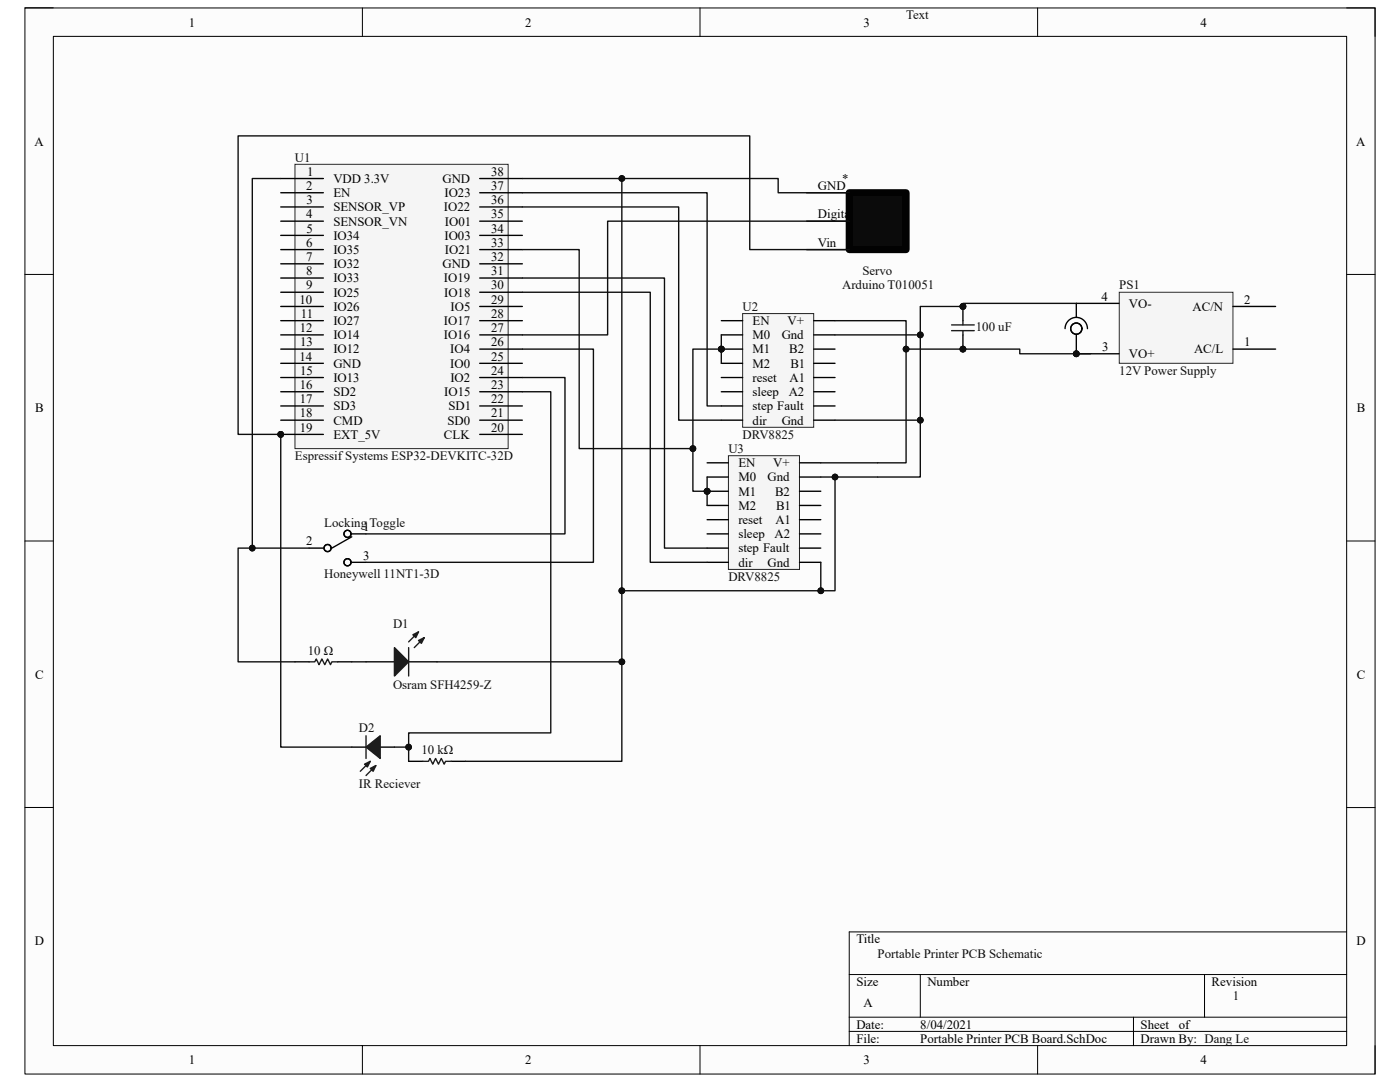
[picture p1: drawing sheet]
<svg xmlns="http://www.w3.org/2000/svg" width="279mm" height="216mm" viewBox="0 0 279 216" stroke-linecap="round" stroke-linejoin="round" font-family="sans-serif">
<path d="M5 1.6h269.4v212.7h-269.4z" fill="#fcfcfc"/>
<path d="M5 1.6h269.4v212.7h-269.4z" fill="none" stroke="#000" stroke-width=".2"/>
<path d="M10.6 7.3h258.2v201.3h-258.2z" fill="#fcfcfc"/>
<g fill="none" stroke="#000" stroke-width=".2">
<path d="M5 1.6h5.6M10.6 7.3h258.2v201.3h-258.2zM72.3 1.6v5.7M139.7 1.6v5.7M207.1 1.6v5.7M268.8 1.6h5.6v5.7M5 54.8h5.6M268.8 54.8h5.6M5 107.9h5.6M268.8 107.9h5.6M5 161.1h5.6M268.8 161.1h5.6"/>
<path d="M169.5 194.5h99.3M183.7 194.5v8.5M240.4 194.5v8.5M268.8 185.9h-99.3v22.7M72.3 208.6v5.7M139.7 208.6v5.7M169.5 203h99.3M169.5 205.8h99.3M207.1 208.6v5.7M226.2 203v5.6M274.4 208.6v5.7"/>
</g>
<circle cx="56" cy="86.7" r=".57" fill="#0e0e0e"/>
<circle cx="56" cy="86.7" r=".57" fill="none" stroke="#0e0e0e" stroke-width=".2"/>
<path d="M58.9 32.8h42.5v56.7h-42.5z" fill="#f5f5f5"/>
<path d="M58.9 32.8h42.5v56.7h-42.5z" fill="none" stroke="#262626" stroke-width=".2"/>
<g fill="none" stroke="#000" stroke-width=".28">
<path d="M56 35.6h8.5M56 38.5h8.5M56 41.3h8.5M56 44.1h8.5M56 47h8.5M56 49.8h8.5M56 52.6h8.5M56 55.5h8.5M56 58.3h8.5M56 61.2h8.5M56 64h8.5M56 66.8h8.5"/>
<path d="M56 69.7h8.5M56 72.5h8.5M56 75.3h8.5M56 78.2h8.5M56 81h8.5M56 83.8h8.5M56 86.7h8.5"/>
</g>
<circle cx="56" cy="86.7" r=".57" fill="#0e0e0e"/>
<circle cx="56" cy="86.7" r=".57" fill="none" stroke="#0e0e0e" stroke-width=".2"/>
<g fill="none" stroke="#000" stroke-width=".28">
<path d="M95.7 38.5h8.5M95.7 35.6h8.5M95.7 58.3h8.5M95.7 55.5h8.5M95.7 52.6h8.5M95.7 49.8h8.5M95.7 47h8.5M95.7 44.1h8.5M95.7 41.3h8.5M95.7 78.2h8.5M95.7 75.3h8.5M95.7 72.5h8.5"/>
<path d="M95.7 69.7h8.5M95.7 66.8h8.5M95.7 64h8.5M95.7 61.2h8.5M95.7 86.7h8.5M95.7 83.8h8.5M95.7 81h8.5M61.7 109.4h2.8M70.2 106.5h2.8M70.2 112.2h2.8M70.2 107.1l-4 2.3M73 132.1h5.7"/>
<path d="M81.6 132.1h5.6"/>
<circle cx="65.4" cy="109.4" r=".71"/>
<circle cx="69.4" cy="106.5" r=".71"/>
<circle cx="69.4" cy="112.2" r=".71"/>
</g>
<path d="M78.7 129.2l2.9 2.9-2.9 2.8z" fill="#1c1c1c"/>
<path d="M78.7 129.2l2.9 2.9-2.9 2.8zM83.5 126.1l-1.9 2M84.7 127.2l-2 2" fill="none" stroke="#1c1c1c" stroke-width=".28"/>
<path d="M83.5 127.8l1.2-.6-.6 1.2z" fill="#1c1c1c"/>
<path d="M83.5 127.8l1.2-.6-.6 1.2z" fill="none" stroke="#1c1c1c" stroke-width=".28"/>
<path d="M82.4 126.7l1.1-.6-.5 1.1z" fill="#1c1c1c"/>
<path d="M61.7 132.1h1.1l.3-.6 .6 1.1 .5-1.1 .6 1.1 .6-1.1 .6 1.1 .2-.5h1.2M81.6 129.2v5.7M82.4 126.7l1.1-.6-.5 1.1zM84.4 151.9h1.1l.3-.6 .6 1.2 .5-1.2 .6 1.2 .6-1.2 .5 1.2 .3-.6h1.2" fill="none" stroke="#1c1c1c" stroke-width=".28"/>
<path d="M58.9 132.1h2.8M67.4 132.1h2.8M81.6 151.9h2.8M90.1 151.9h2.8" fill="none" stroke="#000" stroke-width=".28"/>
<path d="M169.5 38.5h11.3v11.3h-11.3z" fill="#0b0b0b"/>
<path d="M169.5 38.5h11.3v11.3h-11.3z" fill="none" stroke="#000" stroke-width="1.4"/>
<path d="M161 38.5h8.5M161 44.1h8.5M161 49.8h8.5" fill="none" stroke="#000" stroke-width=".28"/>
<circle cx="144" cy="69.7" r=".57" fill="#0e0e0e"/>
<circle cx="144" cy="69.7" r=".57" fill="none" stroke="#0e0e0e" stroke-width=".2"/>
<path d="M148.2 62.6h14.2v22.7h-14.2z" fill="#f5f5f5"/>
<path d="M148.2 62.6h14.2v22.7h-14.2z" fill="none" stroke="#262626" stroke-width=".2"/>
<path d="M144 64h4.2M144 66.8h4.2M144 69.7h4.2" fill="none" stroke="#000" stroke-width=".28"/>
<circle cx="144" cy="69.7" r=".57" fill="#0e0e0e"/>
<circle cx="144" cy="69.7" r=".57" fill="none" stroke="#0e0e0e" stroke-width=".2"/>
<g fill="none" stroke="#000" stroke-width=".28">
<path d="M144 72.5h4.2M144 75.3h4.2M144 78.2h4.2M162.4 72.5h4.2M162.4 75.3h4.2M162.4 78.2h4.2M162.4 69.7h4.2M162.4 66.8h4.2M162.4 64h4.2M144 81h4.2M144 83.8h4.2M162.4 81h4.2"/>
<path d="M162.4 83.8h4.2"/>
</g>
<circle cx="141.1" cy="98" r=".57" fill="#0e0e0e"/>
<circle cx="141.1" cy="98" r=".57" fill="none" stroke="#0e0e0e" stroke-width=".2"/>
<path d="M145.4 90.9h14.2v22.7h-14.2z" fill="#f5f5f5"/>
<path d="M145.4 90.9h14.2v22.7h-14.2z" fill="none" stroke="#262626" stroke-width=".2"/>
<path d="M141.1 92.4h4.3M141.1 95.2h4.3M141.1 98h4.3" fill="none" stroke="#000" stroke-width=".28"/>
<circle cx="141.1" cy="98" r=".57" fill="#0e0e0e"/>
<circle cx="141.1" cy="98" r=".57" fill="none" stroke="#0e0e0e" stroke-width=".2"/>
<g fill="none" stroke="#000" stroke-width=".28">
<path d="M159.6 98h4.2M159.6 95.2h4.2M159.6 92.4h4.2M141.1 100.9h4.3M141.1 103.7h4.3M141.1 106.5h4.3M141.1 109.4h4.3M141.1 112.2h4.3M159.6 100.9h4.2M159.6 103.7h4.2M159.6 106.5h4.2M159.6 109.4h4.2"/>
<path d="M159.6 112.2h4.2"/>
</g>
<circle cx="192.2" cy="69.7" r=".57" fill="#0e0e0e"/>
<circle cx="192.2" cy="69.7" r=".57" fill="none" stroke="#0e0e0e" stroke-width=".2"/>
<circle cx="192.2" cy="61.2" r=".57" fill="#0e0e0e"/>
<circle cx="192.2" cy="61.2" r=".57" fill="none" stroke="#0e0e0e" stroke-width=".2"/>
<path d="M192.2 66.8v2.9" fill="none" stroke="#000" stroke-width=".28"/>
<circle cx="192.2" cy="69.7" r=".57" fill="#0e0e0e"/>
<circle cx="192.2" cy="69.7" r=".57" fill="none" stroke="#0e0e0e" stroke-width=".2"/>
<path d="M192.2 61.2v2.8" fill="none" stroke="#000" stroke-width=".28"/>
<circle cx="192.2" cy="61.2" r=".57" fill="#0e0e0e"/>
<circle cx="192.2" cy="61.2" r=".57" fill="none" stroke="#0e0e0e" stroke-width=".2"/>
<path d="M189.9 64.8h4.5M189.9 66h4.5M192.2 64v.8M192.2 66v.8" fill="none" stroke="#1c1c1c" stroke-width=".28"/>
<circle cx="214.8" cy="70.6" r=".57" fill="#0e0e0e"/>
<circle cx="214.8" cy="70.6" r=".57" fill="none" stroke="#0e0e0e" stroke-width=".2"/>
<path d="M223.4 58.3h22.7v14.2h-22.7z" fill="#f5f5f5"/>
<path d="M223.4 58.3h22.7v14.2h-22.7z" fill="none" stroke="#262626" stroke-width=".2"/>
<path d="M214.8 70.6h8.5M246.1 69.7h8.5M246.1 61.2h8.5" fill="none" stroke="#000" stroke-width=".28"/>
<circle cx="214.8" cy="70.6" r=".57" fill="#0e0e0e"/>
<circle cx="214.8" cy="70.6" r=".57" fill="none" stroke="#0e0e0e" stroke-width=".2"/>
<g fill="none" stroke="#000" stroke-width=".28">
<path d="M212.6 65.6a2.23 2.23 0 0 1 2.2-2.3 2.23 2.23 0 0 1 2.2 2.3M214.8 66.7v3.9M223.3 60.5h-8.5v2.8M70.2 149.1h2.8M75.9 149.1h2.8"/>
<circle cx="214.8" cy="65.6" r="1.12"/>
</g>
<path d="M73 149.1l2.9-2.3v4.5z" fill="#1c1c1c"/>
<path d="M73 149.1l2.9-2.3v4.5zM73.9 151.9l-2 2M75 152.8l-2 1.9" fill="none" stroke="#1c1c1c" stroke-width=".28"/>
<path d="M72.7 152.5l1.2-.6-.6 1.1z" fill="#1c1c1c"/>
<path d="M72.7 152.5l1.2-.6-.6 1.1z" fill="none" stroke="#1c1c1c" stroke-width=".28"/>
<path d="M73.9 153.3l1.1-.5-.5 1.1z" fill="#1c1c1c"/>
<path d="M73 146.8v4.5M73.9 153.3l1.1-.5-.5 1.1z" fill="none" stroke="#1c1c1c" stroke-width=".28"/>
<path d="M56 35.6h-5.6v73.8h11.3M104.2 75.3h8.6v31.2h-39.8M104.2 69.7h14.2v42.5h-45.4" fill="none" stroke="#0e0e0e" stroke-width=".28"/>
<circle cx="50.4" cy="109.4" r=".57" fill="#0e0e0e"/>
<circle cx="50.4" cy="109.4" r=".57" fill="none" stroke="#0e0e0e" stroke-width=".2"/>
<path d="M50.4 109.4h-2.9v22.7h11.4M70.2 132.1h2.8" fill="none" stroke="#0e0e0e" stroke-width=".28"/>
<circle cx="50.4" cy="109.4" r=".57" fill="#0e0e0e"/>
<circle cx="50.4" cy="109.4" r=".57" fill="none" stroke="#0e0e0e" stroke-width=".2"/>
<path d="M104.2 35.6h19.9v96.5h-36.9" fill="none" stroke="#0e0e0e" stroke-width=".28"/>
<circle cx="124.1" cy="35.6" r=".57" fill="#0e0e0e"/>
<circle cx="124.1" cy="35.6" r=".57" fill="none" stroke="#0e0e0e" stroke-width=".2"/>
<circle cx="124.1" cy="117.9" r=".57" fill="#0e0e0e"/>
<circle cx="124.1" cy="117.9" r=".57" fill="none" stroke="#0e0e0e" stroke-width=".2"/>
<circle cx="124.1" cy="132.1" r=".57" fill="#0e0e0e"/>
<circle cx="124.1" cy="132.1" r=".57" fill="none" stroke="#0e0e0e" stroke-width=".2"/>
<path d="M124.1 132.1v19.8h-31.2" fill="none" stroke="#0e0e0e" stroke-width=".28"/>
<circle cx="124.1" cy="132.1" r=".57" fill="#0e0e0e"/>
<circle cx="124.1" cy="132.1" r=".57" fill="none" stroke="#0e0e0e" stroke-width=".2"/>
<path d="M104.2 41.3h31.2v42.5h8.6M104.2 55.5h28.4v53.9h8.5M104.2 58.3h25.6v53.9h11.3M163.8 112.2v5.7h-39.7" fill="none" stroke="#0e0e0e" stroke-width=".28"/>
<circle cx="124.1" cy="117.9" r=".57" fill="#0e0e0e"/>
<circle cx="124.1" cy="117.9" r=".57" fill="none" stroke="#0e0e0e" stroke-width=".2"/>
<circle cx="163.8" cy="117.9" r=".57" fill="#0e0e0e"/>
<circle cx="163.8" cy="117.9" r=".57" fill="none" stroke="#0e0e0e" stroke-width=".2"/>
<path d="M144 66.8v5.7" fill="none" stroke="#0e0e0e" stroke-width=".28"/>
<circle cx="144" cy="69.7" r=".57" fill="#0e0e0e"/>
<circle cx="144" cy="69.7" r=".57" fill="none" stroke="#0e0e0e" stroke-width=".2"/>
<path d="M141.1 95.2v5.7" fill="none" stroke="#0e0e0e" stroke-width=".28"/>
<circle cx="141.1" cy="98" r=".57" fill="#0e0e0e"/>
<circle cx="141.1" cy="98" r=".57" fill="none" stroke="#0e0e0e" stroke-width=".2"/>
<path d="M144 69.7h-5.7v28.3h2.8" fill="none" stroke="#0e0e0e" stroke-width=".28"/>
<circle cx="141.1" cy="98" r=".57" fill="#0e0e0e"/>
<circle cx="141.1" cy="98" r=".57" fill="none" stroke="#0e0e0e" stroke-width=".2"/>
<circle cx="138.3" cy="89.5" r=".57" fill="#0e0e0e"/>
<circle cx="138.3" cy="89.5" r=".57" fill="none" stroke="#0e0e0e" stroke-width=".2"/>
<circle cx="144" cy="69.7" r=".57" fill="#0e0e0e"/>
<circle cx="144" cy="69.7" r=".57" fill="none" stroke="#0e0e0e" stroke-width=".2"/>
<path d="M104.2 49.8h11.4v39.7h22.7" fill="none" stroke="#0e0e0e" stroke-width=".28"/>
<circle cx="138.3" cy="89.5" r=".57" fill="#0e0e0e"/>
<circle cx="138.3" cy="89.5" r=".57" fill="none" stroke="#0e0e0e" stroke-width=".2"/>
<path d="M163.8 95.2h11.4" fill="none" stroke="#0e0e0e" stroke-width=".28"/>
<circle cx="166.6" cy="95.2" r=".57" fill="#0e0e0e"/>
<circle cx="166.6" cy="95.2" r=".57" fill="none" stroke="#0e0e0e" stroke-width=".2"/>
<path d="M166.6 66.8h17.1v28.4h-8.5M163.8 92.4h11.4" fill="none" stroke="#0e0e0e" stroke-width=".28"/>
<circle cx="183.7" cy="83.8" r=".57" fill="#0e0e0e"/>
<circle cx="183.7" cy="83.8" r=".57" fill="none" stroke="#0e0e0e" stroke-width=".2"/>
<circle cx="183.7" cy="66.8" r=".57" fill="#0e0e0e"/>
<circle cx="183.7" cy="66.8" r=".57" fill="none" stroke="#0e0e0e" stroke-width=".2"/>
<path d="M180.8 69.7h22.7v.9h14.1" fill="none" stroke="#0e0e0e" stroke-width=".28"/>
<circle cx="180.8" cy="69.7" r=".57" fill="#0e0e0e"/>
<circle cx="180.8" cy="69.7" r=".57" fill="none" stroke="#0e0e0e" stroke-width=".2"/>
<circle cx="192.2" cy="69.7" r=".57" fill="#0e0e0e"/>
<circle cx="192.2" cy="69.7" r=".57" fill="none" stroke="#0e0e0e" stroke-width=".2"/>
<circle cx="214.8" cy="70.6" r=".57" fill="#0e0e0e"/>
<circle cx="214.8" cy="70.6" r=".57" fill="none" stroke="#0e0e0e" stroke-width=".2"/>
<path d="M166.6 64h14.2v28.4h-5.6" fill="none" stroke="#0e0e0e" stroke-width=".28"/>
<circle cx="180.8" cy="69.7" r=".57" fill="#0e0e0e"/>
<circle cx="180.8" cy="69.7" r=".57" fill="none" stroke="#0e0e0e" stroke-width=".2"/>
<path d="M124.1 35.6h31.2v2.9h14.2" fill="none" stroke="#0e0e0e" stroke-width=".28"/>
<circle cx="124.1" cy="35.6" r=".57" fill="#0e0e0e"/>
<circle cx="124.1" cy="35.6" r=".57" fill="none" stroke="#0e0e0e" stroke-width=".2"/>
<path d="M169.5 44.1h-48.2v22.7h-17.1M78.7 149.1h2.9" fill="none" stroke="#0e0e0e" stroke-width=".28"/>
<circle cx="81.6" cy="149.1" r=".57" fill="#0e0e0e"/>
<circle cx="81.6" cy="149.1" r=".57" fill="none" stroke="#0e0e0e" stroke-width=".2"/>
<path d="M104.2 78.2h5.7v68h-28.3v5.7" fill="none" stroke="#0e0e0e" stroke-width=".28"/>
<circle cx="81.6" cy="149.1" r=".57" fill="#0e0e0e"/>
<circle cx="81.6" cy="149.1" r=".57" fill="none" stroke="#0e0e0e" stroke-width=".2"/>
<path d="M169.5 49.8h-19.9v-22.7h-102.1v59.6h8.5v62.4h14.2" fill="none" stroke="#0e0e0e" stroke-width=".28"/>
<circle cx="56" cy="86.7" r=".57" fill="#0e0e0e"/>
<circle cx="56" cy="86.7" r=".57" fill="none" stroke="#0e0e0e" stroke-width=".2"/>
<path d="M104.2 38.5h36.9v42.5h2.9M166.6 95.2v22.7h-2.8" fill="none" stroke="#0e0e0e" stroke-width=".28"/>
<circle cx="163.8" cy="117.9" r=".57" fill="#0e0e0e"/>
<circle cx="163.8" cy="117.9" r=".57" fill="none" stroke="#0e0e0e" stroke-width=".2"/>
<circle cx="166.6" cy="95.2" r=".57" fill="#0e0e0e"/>
<circle cx="166.6" cy="95.2" r=".57" fill="none" stroke="#0e0e0e" stroke-width=".2"/>
<path d="M214.8 60.5h-22.6v.7h-8.5v5.6" fill="none" stroke="#0e0e0e" stroke-width=".28"/>
<circle cx="183.7" cy="66.8" r=".57" fill="#0e0e0e"/>
<circle cx="183.7" cy="66.8" r=".57" fill="none" stroke="#0e0e0e" stroke-width=".2"/>
<circle cx="192.2" cy="61.2" r=".57" fill="#0e0e0e"/>
<circle cx="192.2" cy="61.2" r=".57" fill="none" stroke="#0e0e0e" stroke-width=".2"/>
<path d="M166.6 83.8h17.1" fill="none" stroke="#0e0e0e" stroke-width=".28"/>
<circle cx="183.7" cy="83.8" r=".57" fill="#0e0e0e"/>
<circle cx="183.7" cy="83.8" r=".57" fill="none" stroke="#0e0e0e" stroke-width=".2"/>
<g font-size="2.6">
<text x="37.7" y="5.3">1</text>
<text x="104.8" y="5.3">2</text>
<text x="172.3" y="5.3">3</text>
<text x="239.6" y="5.3">4</text>
<text x="6.9" y="29">A</text>
<text x="270.7" y="29">A</text>
<text x="61.3" y="35.1">1</text>
<text x="98" y="35.1">38</text>
<text x="61.1" y="37.9">2</text>
<text x="61.2" y="40.7">3</text>
<text x="66.5" y="36.5">VDD 3.3V</text>
<text x="66.5" y="39.3">EN</text>
<text x="88.3" y="36.5">GND</text>
<text x="88.7" y="39.3">IO23</text>
<text x="98" y="37.9">37</text>
<text x="98" y="40.7">36</text>
<text x="163.2" y="37.9">GND</text>
<text x="61.1" y="43.6">4</text>
<text x="61.2" y="46.4">5</text>
<text x="66.5" y="42.2">SENSOR_VP</text>
<text x="66.5" y="45">SENSOR_VN</text>
<text x="66.5" y="47.8">IO34</text>
<text x="88.6" y="42.2">IO22</text>
<text x="88.7" y="47.8">IO03</text>
<text x="88.8" y="45">IO01</text>
<text x="98" y="43.6">35</text>
<text x="98" y="46.4">34</text>
<text x="163.2" y="43.6">Digital</text>
<text x="61.1" y="49.3">6</text>
<text x="61.1" y="52.1">7</text>
<text x="66.5" y="50.7">IO35</text>
<text x="66.5" y="53.5">IO32</text>
<text x="88.3" y="53.5">GND</text>
<text x="88.8" y="50.7">IO21</text>
<text x="98" y="52.1">32</text>
<text x="98" y="49.3">33</text>
<text x="163.2" y="49.3">Vin</text>
<text x="61.1" y="57.8">9</text>
<text x="61.1" y="54.9">8</text>
<text x="66.5" y="56.3">IO33</text>
<text x="66.5" y="59.2">IO25</text>
<text x="88.6" y="56.3">IO19</text>
<text x="88.6" y="59.2">IO18</text>
<text x="98" y="57.8">30</text>
<text x="98" y="54.9">31</text>
<text x="219.9" y="60">4</text>
<text x="59.8" y="60.6">10</text>
<text x="60" y="63.4">11</text>
<text x="66.5" y="62">IO26</text>
<text x="66.5" y="64.9">IO27</text>
<text x="88.6" y="64.9">IO17</text>
<text x="89.9" y="62">IO5</text>
<text x="98" y="60.6">29</text>
<text x="98" y="63.4">28</text>
<text x="150.2" y="64.9">EN</text>
<text x="157.2" y="64.9">V+</text>
<text x="225.3" y="61.4">VO-</text>
<text x="238" y="62">AC/N</text>
<text x="248.3" y="60.6">2</text>
<text x="59.8" y="71.9">14</text>
<text x="59.8" y="66.3">12</text>
<text x="59.9" y="69.1">13</text>
<text x="66.5" y="67.7">IO14</text>
<text x="66.5" y="70.5">IO12</text>
<text x="88.6" y="67.7">IO16</text>
<text x="89.9" y="70.5">IO4</text>
<text x="98" y="66.3">27</text>
<text x="98" y="71.9">25</text>
<text x="98" y="69.1">26</text>
<text x="150.2" y="67.7">M0</text>
<text x="150.2" y="70.5">M1</text>
<text x="156" y="67.7">Gnd</text>
<text x="157.5" y="70.5">B2</text>
<text x="220" y="70">3</text>
<text x="225.3" y="71.5">VO+</text>
<text x="238.3" y="70.5">AC/L</text>
<text x="248.3" y="69.1">1</text>
<text x="59.8" y="77.6">16</text>
<text x="59.9" y="74.8">15</text>
<text x="66.5" y="73.4">GND</text>
<text x="66.5" y="76.2">IO13</text>
<text x="89.9" y="73.4">IO0</text>
<text x="89.9" y="76.2">IO2</text>
<text x="98" y="74.8">24</text>
<text x="98" y="77.6">23</text>
<text x="150.2" y="73.4">M2</text>
<text x="150.2" y="76.2">reset</text>
<text x="157.6" y="76.2">A1</text>
<text x="157.7" y="73.4">B1</text>
<text x="7" y="82.2">B</text>
<text x="59.8" y="80.5">17</text>
<text x="59.9" y="83.3">18</text>
<text x="66.5" y="79">SD2</text>
<text x="66.5" y="81.9">SD3</text>
<text x="88.7" y="79">IO15</text>
<text x="89.5" y="81.9">SD1</text>
<text x="98" y="80.5">22</text>
<text x="98" y="83.3">21</text>
<text x="150.2" y="79">sleep</text>
<text x="150.2" y="81.9">step Fault</text>
<text x="157.4" y="79">A2</text>
<text x="270.8" y="82.2">B</text>
<text x="59.8" y="86.1">19</text>
<text x="66.5" y="84.7">CMD</text>
<text x="66.5" y="87.5">EXT_5V</text>
<text x="88.6" y="87.5">CLK</text>
<text x="89.3" y="84.7">SD0</text>
<text x="98" y="86.1">20</text>
<text x="150.2" y="84.7">dir</text>
<text x="156" y="84.7">Gnd</text>
<text x="147.4" y="93.2">EN</text>
<text x="154.3" y="93.2">V+</text>
<text x="147.4" y="96.1">M0</text>
<text x="147.4" y="98.9">M1</text>
<text x="147.4" y="101.7">M2</text>
<text x="153.2" y="96.1">Gnd</text>
<text x="154.7" y="98.9">B2</text>
<text x="154.9" y="101.7">B1</text>
<text x="72.5" y="106">1</text>
<text x="147.4" y="104.6">reset</text>
<text x="147.4" y="107.4">sleep</text>
<text x="154.6" y="107.4">A2</text>
<text x="154.7" y="104.6">A1</text>
<text x="61.1" y="108.8">2</text>
<text x="72.5" y="111.7">3</text>
<text x="147.4" y="110.2">step Fault</text>
<text x="147.4" y="113.1">dir</text>
<text x="153.2" y="113.1">Gnd</text>
<text x="7" y="135.4">C</text>
<text x="270.8" y="135.4">C</text>
<text x="6.9" y="188.6">D</text>
<text x="170.9" y="188.2">Title</text>
<text x="270.7" y="188.6">D</text>
<text x="170.9" y="196.7">Size</text>
<text x="185.1" y="196.7">Number</text>
<text x="241.8" y="196.7">Revision</text>
<text x="172.3" y="201">A</text>
<text x="170.9" y="205.3">Date:</text>
<text x="170.9" y="208.1">File:</text>
<text x="183.7" y="208.1">Portable Printer PCB Board.SchDoc</text>
<text x="183.7" y="205.3">8/04/2021</text>
<text x="227.6" y="208.1">Drawn By: Dang Le</text>
<text x="227.6" y="205.3">Sheet</text>
<text x="235.2" y="205.3">of</text>
<text x="37.7" y="212.3">1</text>
<text x="104.8" y="212.3">2</text>
<text x="172.3" y="212.3">3</text>
<text x="239.6" y="212.3">4</text>
</g>
<g font-size="2.6" fill="#0e0e0e">
<text x="180.8" y="3.9">Text</text>
<text x="58.9" y="32.2">U1</text>
<text x="168.1" y="36.5">*</text>
<text x="168.1" y="57.8">Arduino T010051</text>
<text x="172.1" y="54.9">Servo</text>
<text x="223.4" y="57.8">PS1</text>
<text x="148.2" y="62">U2</text>
<text x="194.7" y="66">100 uF</text>
<text x="223.4" y="74.8">12V Power Supply</text>
<text x="148.2" y="87.5">DRV8825</text>
<text x="58.9" y="91.8">Espressif Systems ESP32-DEVKITC-32D</text>
<text x="145.4" y="90.4">U3</text>
<text x="64.7" y="105.1">Locking Toggle</text>
<text x="64.7" y="115.3">Honeywell 11NT1-3D</text>
<text x="145.4" y="115.9">DRV8825</text>
<text x="78.4" y="125.3">D1</text>
<text x="61.4" y="130.7">10 Ω</text>
<text x="78.4" y="137.5">Osram SFH4259-Z</text>
<text x="71.6" y="146">D2</text>
<text x="84.1" y="150.5">10 kΩ</text>
<text x="71.6" y="157.3">IR Reciever</text>
<text x="175.2" y="191.1">Portable Printer PCB Schematic</text>
<text x="246.1" y="199.6">1</text>
</g>
</svg>
